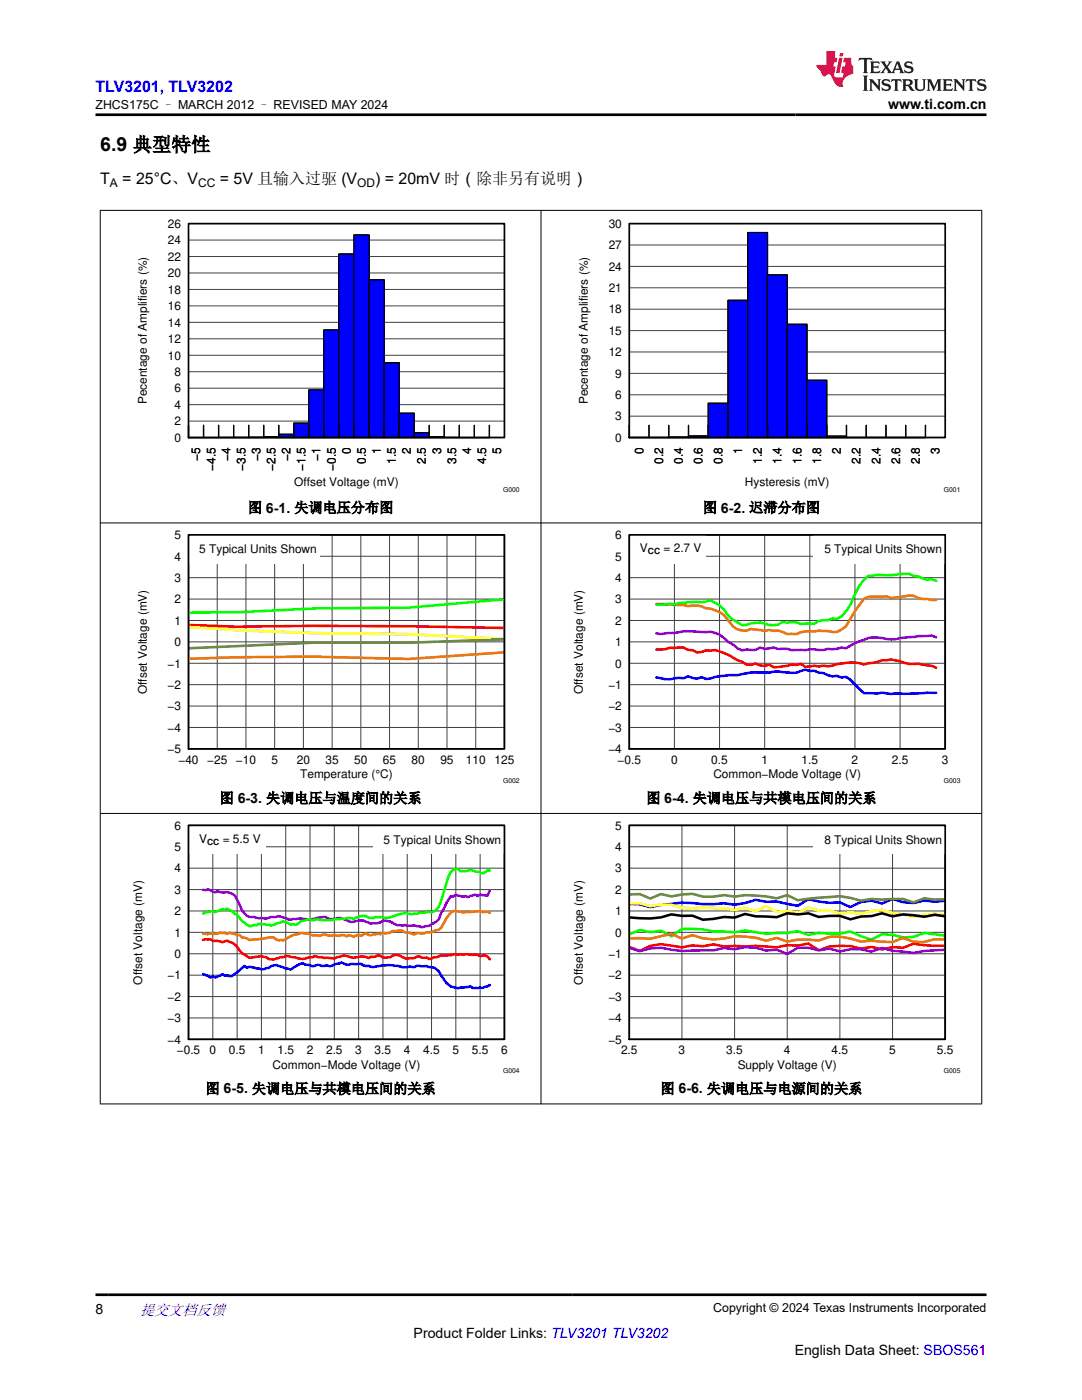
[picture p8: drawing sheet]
<svg xmlns="http://www.w3.org/2000/svg" width="216mm" height="279mm" viewBox="0 0 216 279" stroke-linecap="round" stroke-linejoin="round" font-family="sans-serif">
<path d="M49.6 87.3h-12M49.6 87.3h3M52.6 87.3h3" fill="none" stroke="#00f" stroke-width=".2"/>
<path d="M37.6 87.3h3zM40.6 87.3h3zM43.6 87.3h3zM46.6 87.3h3zM49.6 87.3h3zM52.6 87.2h3v.1h-3z" fill="none" stroke="#000" stroke-width=".25"/>
<path d="M55.6 86.7h3v.6h-3z" fill="#00f"/>
<path d="M55.6 86.7h3v.6h-3z" fill="none" stroke="#000" stroke-width=".25"/>
<path d="M58.6 84.5h3v2.8h-3z" fill="#00f"/>
<path d="M58.6 84.5h3v2.8h-3z" fill="none" stroke="#000" stroke-width=".25"/>
<path d="M61.6 77.8h3v9.5h-3z" fill="#00f"/>
<path d="M61.6 77.8h3v9.5h-3z" fill="none" stroke="#000" stroke-width=".25"/>
<path d="M64.6 65.8h3v21.5h-3z" fill="#00f"/>
<path d="M64.6 65.8h3v21.5h-3z" fill="none" stroke="#000" stroke-width=".25"/>
<path d="M67.6 50.7h3v36.6h-3z" fill="#00f"/>
<path d="M67.6 50.7h3v36.6h-3z" fill="none" stroke="#000" stroke-width=".25"/>
<path d="M70.6 46.9h3v40.4h-3z" fill="#00f"/>
<path d="M70.6 46.9h3v40.4h-3z" fill="none" stroke="#000" stroke-width=".25"/>
<path d="M73.6 55.8h3v31.5h-3z" fill="#00f"/>
<path d="M73.6 55.8h3v31.5h-3z" fill="none" stroke="#000" stroke-width=".25"/>
<path d="M76.6 72.4h3v14.9h-3z" fill="#00f"/>
<path d="M76.6 72.4h3v14.9h-3z" fill="none" stroke="#000" stroke-width=".25"/>
<path d="M79.6 82.5h3v4.8h-3z" fill="#00f"/>
<path d="M79.6 82.5h3v4.8h-3z" fill="none" stroke="#000" stroke-width=".25"/>
<path d="M82.6 86.4h3v.9h-3z" fill="#00f"/>
<g fill="none" stroke="#000" stroke-width=".25">
<path d="M37.6 87.3h3zM37.6 84.9v2.4h60.1v-2.4M40.6 87.3h3zM40.6 84.9v2.4M43.6 87.3h3zM43.6 84.9v2.4M46.6 87.3h3zM46.6 84.9v2.4M49.6 87.3h3zM49.6 84.9v2.4M52.6 87.2h3v.1h-3zM52.6 84.9v2.4"/>
<path d="M55.6 84.9v2.4M58.6 84.9v2.4M61.6 84.9v2.4M64.6 84.9v2.4M67.6 84.9v2.4M70.6 84.9v2.4M73.6 84.9v2.4M76.6 84.9v2.4M79.6 84.9v2.4M82.6 86.4h3v.9h-3zM82.6 84.9v2.4M85.6 87.2h3v.1h-3z"/>
<path d="M85.6 84.9v2.4M88.6 87.3h3zM88.6 84.9v2.4M91.6 87.3h3.1zM91.6 84.9v2.4M94.6 87.3h3.1zM94.6 84.9v2.4M97.7 87.3h3z"/>
</g>
<path d="M49.6 87.3h-12M49.6 87.3h3M52.6 87.3h3M85.6 87.3h3M88.6 87.3h12.1" fill="none" stroke="#00f" stroke-width=".2"/>
<g fill="none" stroke="#414141" stroke-width=".2">
<path d="M37.6 57.8h63.1M37.6 54.5h63.1M37.6 51.2h63.1M37.6 47.9h63.1M37.6 44.6h63.1M37.6 77.5h63.1M37.6 74.2h63.1M37.6 70.9h63.1M37.6 67.6h63.1M37.6 64.3h63.1M37.6 61h63.1M37.6 87.3h63.1"/>
<path d="M37.6 84h63.1M37.6 80.8h63.1"/>
</g>
<path d="M55.6 86.7h3v.6h-3z" fill="#00f"/>
<path d="M55.6 86.7h3v.6h-3z" fill="none" stroke="#000" stroke-width=".25"/>
<path d="M58.6 84.5h3v2.8h-3z" fill="#00f"/>
<path d="M58.6 84.5h3v2.8h-3z" fill="none" stroke="#000" stroke-width=".25"/>
<path d="M61.6 77.8h3v9.5h-3z" fill="#00f"/>
<path d="M61.6 77.8h3v9.5h-3z" fill="none" stroke="#000" stroke-width=".25"/>
<path d="M64.6 65.8h3v21.5h-3z" fill="#00f"/>
<path d="M64.6 65.8h3v21.5h-3z" fill="none" stroke="#000" stroke-width=".25"/>
<path d="M67.6 50.7h3v36.6h-3z" fill="#00f"/>
<path d="M67.6 50.7h3v36.6h-3z" fill="none" stroke="#000" stroke-width=".25"/>
<path d="M70.6 46.9h3v40.4h-3z" fill="#00f"/>
<path d="M70.6 46.9h3v40.4h-3z" fill="none" stroke="#000" stroke-width=".25"/>
<path d="M73.6 55.8h3v31.5h-3z" fill="#00f"/>
<path d="M73.6 55.8h3v31.5h-3z" fill="none" stroke="#000" stroke-width=".25"/>
<path d="M76.6 72.4h3v14.9h-3z" fill="#00f"/>
<path d="M76.6 72.4h3v14.9h-3z" fill="none" stroke="#000" stroke-width=".25"/>
<path d="M79.6 82.5h3v4.8h-3z" fill="#00f"/>
<path d="M79.6 82.5h3v4.8h-3z" fill="none" stroke="#000" stroke-width=".25"/>
<path d="M82.6 86.4h3v.9h-3z" fill="#00f"/>
<g fill="none" stroke="#000" stroke-width=".25">
<path d="M37.6 84.9v2.4h60.1v-2.4M40.6 84.9v2.4M43.6 84.9v2.4M46.6 84.9v2.4M49.6 84.9v2.4M52.6 84.9v2.4M55.6 84.9v2.4M58.6 84.9v2.4M61.6 84.9v2.4M64.6 84.9v2.4M67.6 84.9v2.4M70.6 84.9v2.4"/>
<path d="M73.6 84.9v2.4M76.6 84.9v2.4M79.6 84.9v2.4M82.6 86.4h3v.9h-3zM82.6 84.9v2.4M85.6 87.2h3v.1h-3zM85.6 84.9v2.4M88.6 87.3h3zM88.6 84.9v2.4M91.6 87.3h3.1zM91.6 84.9v2.4M94.6 87.3h3.1z"/>
<path d="M94.6 84.9v2.4M97.7 87.3h3zM125.6 87.3h3.9zM129.5 87.3h3.9zM133.4 87.3h4zM137.4 87h3.9v.3h-3.9z"/>
</g>
<path d="M85.6 87.3h3M88.6 87.3h12.1M125.6 87.3h7.8M133.4 87.3h4" fill="none" stroke="#00f" stroke-width=".2"/>
<path d="M37.6 44.6h63.1v42.7h-63.1z" fill="none" stroke="#000" stroke-width=".34"/>
<path d="M137.4 87.2h3.9" fill="none" stroke="#00f" stroke-width=".33"/>
<path d="M141.3 80.5h4v6.8h-4z" fill="#00f"/>
<path d="M141.3 80.5h4v6.8h-4z" fill="none" stroke="#000" stroke-width=".25"/>
<path d="M145.3 59.9h3.9v27.4h-3.9z" fill="#00f"/>
<path d="M145.3 59.9h3.9v27.4h-3.9z" fill="none" stroke="#000" stroke-width=".25"/>
<path d="M149.2 46.4h3.9v40.9h-3.9z" fill="#00f"/>
<path d="M149.2 46.4h3.9v40.9h-3.9z" fill="none" stroke="#000" stroke-width=".25"/>
<path d="M153.1 54.9h4v32.4h-4z" fill="#00f"/>
<path d="M153.1 54.9h4v32.4h-4z" fill="none" stroke="#000" stroke-width=".25"/>
<path d="M157.1 64.7h3.9v22.6h-3.9z" fill="#00f"/>
<path d="M157.1 64.7h3.9v22.6h-3.9z" fill="none" stroke="#000" stroke-width=".25"/>
<path d="M161 75.9h4v11.4h-4z" fill="#00f"/>
<g fill="none" stroke="#000" stroke-width=".25">
<path d="M161 75.9h4v11.4h-4zM125.6 87.3h3.9zM125.6 84.9v2.4h59.1v-2.4M129.5 87.3h3.9zM129.5 84.9v2.4M133.4 87.3h4zM133.4 84.9v2.4M137.4 87h3.9v.3h-3.9zM137.4 84.9v2.4M141.3 84.9v2.4M145.3 84.9v2.4M149.2 84.9v2.4"/>
<path d="M153.1 84.9v2.4M157.1 84.9v2.4M161 84.9v2.4M165 87h3.9v.3h-3.9zM165 84.9v2.4M168.9 87.3h3.9zM168.9 84.9v2.4M172.8 87.3h4zM172.8 84.9v2.4M176.8 87.3h3.9zM176.8 84.9v2.4M180.7 87.3h4z"/>
<path d="M180.7 84.9v2.4M184.7 87.3h3.9z"/>
</g>
<path d="M165 87.2h3.9" fill="none" stroke="#00f" stroke-width=".28"/>
<path d="M125.6 87.3h7.8M133.4 87.3h4M168.9 87.3h19.7" fill="none" stroke="#00f" stroke-width=".2"/>
<path d="M125.6 57.4h63M125.6 53.2h63M125.6 48.9h63M125.6 44.6h63M125.6 78.8h63M125.6 74.5h63M125.6 70.2h63M125.6 66h63M125.6 61.7h63M125.6 87.3h63M125.6 83.1h63" fill="none" stroke="#414141" stroke-width=".2"/>
<path d="M137.4 87.2h3.9" fill="none" stroke="#00f" stroke-width=".33"/>
<path d="M141.3 80.5h4v6.8h-4z" fill="#00f"/>
<path d="M141.3 80.5h4v6.8h-4z" fill="none" stroke="#000" stroke-width=".25"/>
<path d="M145.3 59.9h3.9v27.4h-3.9z" fill="#00f"/>
<path d="M145.3 59.9h3.9v27.4h-3.9z" fill="none" stroke="#000" stroke-width=".25"/>
<path d="M149.2 46.4h3.9v40.9h-3.9z" fill="#00f"/>
<path d="M149.2 46.4h3.9v40.9h-3.9z" fill="none" stroke="#000" stroke-width=".25"/>
<path d="M153.1 54.9h4v32.4h-4z" fill="#00f"/>
<path d="M153.1 54.9h4v32.4h-4z" fill="none" stroke="#000" stroke-width=".25"/>
<path d="M157.1 64.7h3.9v22.6h-3.9z" fill="#00f"/>
<path d="M157.1 64.7h3.9v22.6h-3.9z" fill="none" stroke="#000" stroke-width=".25"/>
<path d="M161 75.9h4v11.4h-4z" fill="#00f"/>
<g fill="none" stroke="#000" stroke-width=".25">
<path d="M161 75.9h4v11.4h-4zM125.6 84.9v2.4h59.1v-2.4M129.5 84.9v2.4M133.4 84.9v2.4M137.4 84.9v2.4M141.3 84.9v2.4M145.3 84.9v2.4M149.2 84.9v2.4M153.1 84.9v2.4M157.1 84.9v2.4M161 84.9v2.4M165 87h3.9v.3h-3.9z"/>
<path d="M165 84.9v2.4M168.9 87.3h3.9zM168.9 84.9v2.4M172.8 87.3h4zM172.8 84.9v2.4M176.8 87.3h3.9zM176.8 84.9v2.4M180.7 87.3h4zM180.7 84.9v2.4M184.7 87.3h3.9zM37.6 106.7h63.1v42.8h-63.1z"/>
</g>
<path d="M165 87.2h3.9" fill="none" stroke="#00f" stroke-width=".28"/>
<path d="M168.9 87.3h19.7" fill="none" stroke="#00f" stroke-width=".2"/>
<path d="M125.6 44.6h63v42.7h-63z" fill="none" stroke="#000" stroke-width=".34"/>
<g fill="none" stroke="#414141" stroke-width=".2">
<path d="M37.6 106.7h63.1v42.8h-63.1zM37.6 119.6h63.1M37.6 115.3h63.1M37.6 111h63.1M43.3 106.7v42.8M49.1 106.7v42.8M54.8 106.7v42.8M60.5 106.7v42.8M66.3 106.7v42.8M72 106.7v42.8M77.7 106.7v42.8M83.5 106.7v42.8"/>
<path d="M89.2 106.7v42.8M94.9 106.7v42.8M37.6 136.6h63.1M37.6 132.4h63.1M37.6 128.1h63.1M37.6 123.8h63.1M37.6 145.2h63.1M37.6 140.9h63.1"/>
</g>
<path d="M100.7 130.2l-19.1 1.3a527.1 527.1 0 0 0-44 0" fill="none" stroke="#ee7500" stroke-width=".51"/>
<path d="M100.7 119.6l-19.1 1.7-19.2 .1-15.2 .8-9.6 .1" fill="none" stroke="#01ff00" stroke-width=".51"/>
<path d="M37.6 124.7l9.6 .4 15.2-.2 19.2 .1 19.1 .3" fill="none" stroke="#f00" stroke-width=".51"/>
<path d="M37.6 125.1a510.9 510.9 0 0 0 44 1.5l19.1 .9" fill="none" stroke="#ff0" stroke-width=".51"/>
<path d="M100.7 127.6l-19.1 .7h-19.2l-24.8 1.1" fill="none" stroke="#6e8a3d" stroke-width=".51"/>
<path d="M37.6 106.7h26.3v5.7h-26.3z" fill="#fff"/>
<path d="M37.6 106.7h63.1v42.8h-63.1z" fill="none" stroke="#000" stroke-width=".34"/>
<path d="M125.6 106.7h63v42.8h-63z" fill="none" stroke="#000" stroke-width=".25"/>
<g fill="none" stroke="#414141" stroke-width=".2">
<path d="M125.6 106.7h63v42.8h-63zM125.6 119.6h63M125.6 115.3h63M125.6 111h63M134.6 106.7v42.8M143.6 106.7v42.8M152.6 106.7v42.8M161.6 106.7v42.8M170.6 106.7v42.8M179.6 106.7v42.8M125.6 136.6h63M125.6 132.4h63"/>
<path d="M125.6 128.1h63M125.6 123.8h63M125.6 145.2h63M125.6 140.9h63"/>
</g>
<path d="M131 135.2a7.4 7.4 0 0 0 4.5 .1l.9 .1 .9-.4 1.8 .5 .9-.4 .9 .4 .9-.1 1.8-.5 1.8-.2a8.9 8.9 0 0 0 3.6-.3l.9-.2h3.6a7.4 7.4 0 0 1 3.6 0l1.8 .1 1.8-.7 .9 .3h.9l3.6 1.1 .9-.1 .9 .3 .9-.1 .9 .6 2.7 2.6 2.7 .1 .9-.2 1.8 .3 .9-.1 1.8 .1 6.3-.2" fill="none" stroke="#00f" stroke-width=".51"/>
<path d="M131 129.6h1.8l.9-.3h.9l.9-.1h.9l.9 .5 .9 .1 .9 .4 .9-.1 .9-.3 1.8-.1 .9 .3a13.3 13.3 0 0 1 3.6 1.8l.9 .3 .9 .5 .9 .1 .9-.3 .9 .4 .9 .1 .9-.3 .9 .6 5.4-.7 .9 .6 1.8-.2 .9 .1 .9-.2 .9 .2 2.7-.6a8.4 8.4 0 0 1 4.5 .2l3.6-.8 1.8-.2 1.8 .4a5.5 5.5 0 0 0 3.6 .5l2.7 .4 .9 .4" fill="none" stroke="#f00" stroke-width=".51"/>
<path d="M131 126.4l.9 .2 2.7-.3a20.5 20.5 0 0 1 6.3-.1 5 5 0 0 1 4.5 2l.9 .4 .9 .8 .9 .4 .9-.2 1.8 .1 .9-.5 .9 .3 1.8-.3 .9 .3h1.8l.9 .3h2.7a10.8 10.8 0 0 1 3.6-.1l.9-.2h1.8l.9-.3 .9 .2a14.7 14.7 0 0 1 5.4-2.2l1.8 .1a5.9 5.9 0 0 0 3.6 0l6.3-.5 .9 .4" fill="none" stroke="#9300d3" stroke-width=".51"/>
<path d="M186.8 119.7h-.9l-.9-.2-.9 .1-1.8-.7-.9-.1-3.6 .6-.9-.4-1.8 .1a3 3 0 0 0-3.6 1.6l-2.7 4.3-.9 .6-.9 .5-3.6-.2-.9 .1a6.6 6.6 0 0 0-3.6 .5h-1.8l-1.8-.7-.9 .1-.9-.2-.9 .2-2.7-.4a3.3 3.3 0 0 1-4.5-1.6 5.5 5.5 0 0 0-4.5-2.5 4.9 4.9 0 0 0-3.6-.4l-.9-.3-5.4-.2" fill="none" stroke="#ee7500" stroke-width=".51"/>
<path d="M186.8 115.9l-.9-.3-.9 .1-1.8-.7-.9-.1-.9-.4-8.1 .4-.9 .8-.9 1.2-.9 1.7a8.1 8.1 0 0 1-3.6 5l-.9-.2-.9 .4h-.9l-.9 .1-.9 .6h-2.7l-.9-.3-.9-.1-.9 .2-.9-.2a3.6 3.6 0 0 1-3.6 .4 6 6 0 0 0-3.6 .2l-.9 .1-1.8-1.1-.9-.7a6.9 6.9 0 0 0-3.6-3.2l-1.8 .4-1.8-.1-2.7 .2-.9 .3-.9-.1-.9 .1-1.8 .1" fill="none" stroke="#01ff00" stroke-width=".51"/>
<g fill="#fff">
<path d="M162.4 106.7h26.2v5.7h-26.2z"/>
<path d="M125.6 106.7h15.3v5.7h-15.3z"/>
</g>
<path d="M125.6 106.7h63v42.8h-63z" fill="none" stroke="#000" stroke-width=".34"/>
<path d="M37.6 164.7h63.1v42.7h-63.1z" fill="none" stroke="#000" stroke-width=".25"/>
<g fill="none" stroke="#414141" stroke-width=".2">
<path d="M37.6 164.7h63.1v42.7h-63.1zM37.6 177.5h63.1M37.6 173.3h63.1M37.6 169h63.1M42.5 164.7v42.7M47.3 164.7v42.7M52.2 164.7v42.7M57 164.7v42.7M61.9 164.7v42.7M66.7 164.7v42.7M71.6 164.7v42.7M76.4 164.7v42.7"/>
<path d="M81.3 164.7v42.7M86.1 164.7v42.7M91 164.7v42.7M95.8 164.7v42.7M37.6 198.9h63.1M37.6 194.6h63.1M37.6 190.3h63.1M37.6 186.1h63.1M37.6 181.8h63.1M37.6 203.2h63.1"/>
</g>
<path d="M40.5 194.4l1.5 .7 .5-.2 .4 .2 1.5-.7 .5 .3 .5-.1 .5 .3 .4-.1 2.5-2 .5 .3a2.91 2.91 0 0 1 1.9 .2l1.4 .1 1-.2a2.06 2.06 0 0 1 2.4-.3l2 .6 1.4-.9 1-.4 .5 .3 1 .1 .4 .3a1.89 1.89 0 0 1 2-.1l1-.1 .4 .1h.5l2-.7a1.83 1.83 0 0 0 1.9 .3h1.9l.5 .3h1a4.9 4.9 0 0 0 2.9-.1 10 10 0 0 1 3.9 .4l1.4-.1 1 .1 .5-.3 1.9 .1 .5 .2a2.28 2.28 0 0 1 2.4 1.7 4.3 4.3 0 0 0 2.5 2.3 2.78 2.78 0 0 0 1.9 .1l1.5-.3 .5 .4h1.9l1.4-.6" fill="none" stroke="#00f" stroke-width=".51"/>
<path d="M40.5 187.6l1.5-.1 .5 .3h.9l1 .3 1-.4 .5 .3a2.91 2.91 0 0 1 1.9 1.7l.5 .5 1.4 1 1.5-.3a2.53 2.53 0 0 1 2.4 .5 3.3 3.3 0 0 0 2.4-.4h.5a2 2 0 0 1 2 .1l.5-.1 .4 .3a3.4 3.4 0 0 0 2.5-.3h.4l.5-.2 1 .3 2.9 .2 1-.3a2.45 2.45 0 0 1 2.4 .1l1.5-.1a2.3 2.3 0 0 1 1.9 .2l.5-.2 1-.1 .4-.3a3.1 3.1 0 0 0 2.5 .4 1.74 1.74 0 0 1 2.4 0l1 .4 .4-.2h1l.5-.3h.5l.5 .2h.9l.5 .3 1-.3h.5a7.1 7.1 0 0 1 2.9-.5l1-.2 2.9 .1a2.73 2.73 0 0 1 1.9 .3 1.38 1.38 0 0 1 1.9 .7" fill="none" stroke="#f00" stroke-width=".51"/>
<path d="M40.5 177.6l.5 .1 .5-.3 1.4 .7 .5-.3a2.76 2.76 0 0 0 2 .2 2.41 2.41 0 0 1 1.9 1.6l.5 .9a3.8 3.8 0 0 0 1.9 2.5h1l1 .3 .5-.1a2.15 2.15 0 0 0 1.9-.2h1l.5-.2 2.4 .8a8.3 8.3 0 0 1 3.9-.1l1.9-.4a1.76 1.76 0 0 1 1.9 .4l1-.2a2.71 2.71 0 0 1 2.4 .3 1.84 1.84 0 0 0 2 .2 3.1 3.1 0 0 1 2.4 .3l.5 .3 .5-.2a2.41 2.41 0 0 0 1.9-.4l.5-.1a3.1 3.1 0 0 1 1.9 .8l.5 .2h1l.5-.1 .5 .2 1.4-.1 1.5 .4 .5-.2a2.55 2.55 0 0 0 1.9-.7l1-.7 .4-1.3 2-3.4 .5 .1 .5-.3 1.4 .4 .5-.2 .5 .3 1.4-.6 .5 .3 .5-.3 1.5 .3 .4-1.1" fill="none" stroke="#9300d3" stroke-width=".51"/>
<path d="M97.7 182.1l-.4-.2-1 .1-.5-.1-3.4 .2-1.9-.3a7.1 7.1 0 0 0-2.5 3.3l-.4 .4-.5 .1a2.67 2.67 0 0 1-2 .4l-.9 .3-1-.1-.5 .3-1-.4h-.9a2 2 0 0 0-2-.3h-.5a2.02 2.02 0 0 1-1.9 .3l-.5 .3-.5-.1-1.4 .4-1-.4-1 .5-.4-.2-1 .4-1-.3-.5 .2-.5-.3-.9 .1-1-.1a2.21 2.21 0 0 1-1.9-.1 4.7 4.7 0 0 1-3.4-.2h-.5a2.67 2.67 0 0 0-1.9 .2l-1 .4a3.4 3.4 0 0 1-2.4 .8l-.5-.2a1.83 1.83 0 0 0-2-.3l-3.4 .4-.4-.3-1-.2-.5-.5-1.9-.5-.5 .3-.5-.2-1-.1a3.2 3.2 0 0 1-1.9 .2l-.5 .1h-1" fill="none" stroke="#ee7500" stroke-width=".51"/>
<path d="M97.7 173.7h-.4l-1 .6-2.4-.7a2.4 2.4 0 0 1-2.5-.1l-.9 .1-.5 .4-.5 .9-1.5 4.7a2.98 2.98 0 0 1-1.9 2.5l-1-.1-.4 .2-2 .1-.5 .2a5.2 5.2 0 0 0-3.9 .4 2.33 2.33 0 0 1-1.9 .2l-1.4-.1a2.19 2.19 0 0 1-2-.2h-1l-1.4 .6a5.9 5.9 0 0 0-2.9 .1l-.5-.1a10.1 10.1 0 0 1-3.9 .1l-1 .2-.4-.2h-.5l-1.5 .4-.5 .5-.4 .2-.5-.2-.5 .1-1.5-.6-2.4 .8-.5-.2-1.9-.1-.5 .3-.5-.1-1 .2-.4-.3a5.5 5.5 0 0 1-2-2l-.5-.1-.5-.5-.9-.6-.5 .3-.5-.2-1.5 .6-.9-.1-1 .2-.5 .2" fill="none" stroke="#01ff00" stroke-width=".51"/>
<g fill="#fff">
<path d="M74.4 164.7h26.3v5.7h-26.3z"/>
<path d="M37.6 164.7h15.4v5.7h-15.4z"/>
</g>
<path d="M37.6 164.7h63.1v42.7h-63.1z" fill="none" stroke="#000" stroke-width=".34"/>
<path d="M125.6 164.7h63v42.7h-63z" fill="none" stroke="#000" stroke-width=".25"/>
<g fill="none" stroke="#414141" stroke-width=".2">
<path d="M125.6 164.7h63v42.7h-63zM125.6 177.5h63M125.6 173.3h63M125.6 169h63M136.1 164.7v42.7M146.6 164.7v42.7M157.1 164.7v42.7M167.6 164.7v42.7M178.1 164.7v42.7M125.6 198.9h63M125.6 194.6h63M125.6 190.3h63"/>
<path d="M125.6 186.1h63M125.6 181.8h63M125.6 203.2h63"/>
</g>
<path d="M188.7 179.8l-2.2 .2-2.1-.3-2.1 .5-2.1-.1-2.1-.7-2.1 .9-2.1-.5-2.1 .2-2.1 1-2.1-.9-2.1 .1-2.1-.3-2.1-.4-2.1 1.3-4.2-.9-2.1 .1-2.1-.4-2.1 .6-2.1 .4-2.1-.3-4.2 .1-4.2-.3-4.2 .5-2.1 .4-2.1-.5-2.2-.1" fill="none" stroke="#00f" stroke-width=".51"/>
<path d="M125.5 186.4l2.2-.8 2.1 .4 2.1-.3 2.1 1.1 2.1-1.4h2.1l2.1 .1 2.1 .4 4.2 .2 2.1-.4 4.2 .7 4.2-.2 2.1-.4 2.1 .8 2.1-.4 4.2 .1 2.1-.4 2.1 .9 2.1 .7 2.1-1h2.1l2.1 .6 2.1-.1 2.1-.8 4.3 .5" fill="none" stroke="#01ff00" stroke-width=".51"/>
<path d="M188.7 188.7a26.6 26.6 0 0 1-6.4-.4l-2.1 .8-2.1-.1-2.1 .5-2.1-.5-2.1 .3-2.1-.5h-2.1l-2.1 .1-2.1 .8-2.1-1.4-2.1 .4-2.1-.1-2.1 .5-4.2-.3-6.3 .1-2.1-.4-2.1 .3-2.1-.1-2.1 .4-4.2-.7-2.1 .4-2.1 1-2.2-.8" fill="none" stroke="#f00" stroke-width=".51"/>
<path d="M125.5 189.2l2.2 .6 2.1-.5 2.1-.2 4.2 .7 6.3-.1 2.1-.5 2.1 .2 2.1-.4 2.1 .1 2.1 .6 2.1-.2 2.1 .9 2.1-1.3h2.1l2.1 .6 2.1-.4 2.1 .6 2.1-.5h2.1l2.1 .5 2.1-.7 2.1 .5 4.2 .5 2.1-.4 4.3-.3" fill="none" stroke="#9300d3" stroke-width=".51"/>
<path d="M125.5 187.3l4.3 .1 4.2-1 2.1 .9 2.1-.7a12.2 12.2 0 0 0 8.4 .2l4.2 .3 2.1 .6 2.1-.5 2.1 .7 2.1-.4 4.2 .2 2.1-.7 2.1-.1 2.1 .4 2.1 .6 2.1-.2 4.2 .3 2.1-.8 2.1 .8h2.1l2.1-.6h2.2" fill="none" stroke="#ee7500" stroke-width=".51"/>
<path d="M125.5 180.3h2.2l2.1 .6 2.1-.4 2.1 .1 2.1 .6 2.1 .1a37.4 37.4 0 0 1 8.4 .3l2.1-.4 2.1 .6 2.1-.9 2.1 1.1 2.1-.2 2.1 .4 2.1-1 2.1 .5h2.1l2.1 .7 2.1-.3 2.1 .3 2.1-.6 2.1-.2 2.1 .6 4.2 .8a18.5 18.5 0 0 1 6.4-.5" fill="none" stroke="#ff0" stroke-width=".51"/>
<path d="M125.5 178.5l2.2-.1 2.1 .9 2.1-.9 2.1 .5 2.1-.4 2.1-.1 2.1 .5h2.1l2.1-.3 2.1 .3a23.3 23.3 0 0 1 8.4 .4l2.1-.7 2.1 1.1 4.2-.5 4.2-.3 2.1 .3 2.1 .6 2.1-.4 2.1 .1 4.2-.1 2.1 .7 2.1-.8 2.1 .2h2.2" fill="none" stroke="#6e8a3d" stroke-width=".51"/>
<path d="M188.7 182.9l-2.2-.3-2.1 .4-4.2-.5-2.1 .4-2.1-.6-2.1 .5-2.1 .1-2.1 .6-2.1-.7h-2.1l-2.1 .2-2.1-.7-2.1 .2-2.1-.2-2.1 .7-4.2-.1-2.1-.5-2.1 .7-2.1-.1-2.1 .4-2.1 .2-2.1-.9-2.1 .1-2.1-.3a17.6 17.6 0 0 1-8.5 .6" fill="none" stroke="#000" stroke-width=".51"/>
<path d="M162.4 164.7h26.2v5.7h-26.2z" fill="#fff"/>
<path d="M125.6 164.7h63v42.7h-63z" fill="none" stroke="#000" stroke-width=".34"/>
<path d="M19.9 42h176.1M20 41.9v178.5M107.9 41.9v178.5M195.9 41.9v178.5M19.9 104.4h176.1M19.9 162.3h176.1M19.9 220.3h176.1" fill="none" stroke="#000" stroke-width=".2"/>
<path d="M171.5 11.6l-.2 .5 .5-.2h.6v.1v2.2l-.2 .4h1l-.2-.4v-2.2v-.1h.5l.5 .2-.1-.5zM173.6 12.3l.2 .4v1.5l-.2 .4h1.9l.1-.6a1.08 1.08 0 0 1-1.3 .2v-.7h.6l.4 .2v-.7l-.4 .2h-.6v-.5l.2-.2a1 1 0 0 1 1 .3l-.1-.5zM175.7 12.3l.9 1.1-1 1.2h.9l-.2-.2 .5-.8 .4 .8-.2 .2h1.6l-.2-.2 .2-.5h.9l.1 .5-.1 .2h.9l-.2-.3-.8-2h-.5l-.9 2.2-.9-1.1 .9-1.1h-.8l.2 .2-.4 .6-.4-.6 .2-.2zM179 12.7l.4 1h-.7zM180.7 12.4a.65 .65 0 0 0-.2 .7 .65 .65 0 0 0 .6 .5l.6 .1 .1 .3a.79 .79 0 0 1-.7 .4 .79 .79 0 0 1-.7-.5l.1 .7 .2-.1a.93 .93 0 0 0 1.1 .1 .93 .93 0 0 0 .4-1 1.46 1.46 0 0 0-1.2-.6l-.1-.3a1.09 1.09 0 0 1 1.2 .2l-.2-.6-.1 .1-.5-.2zM172.2 15.1l.2 .4v2.2l-.2 .4h1l-.2-.4v-2.2l.2-.4zM173.4 15.8l.2 .4v1.5l-.2 .4h.8l-.3-.4 .1-1.3 1.6 1.8v-2l.2-.4h-.7l.1 .2 .1 1.1-1.2-1.3zM176.2 15.9a.65 .65 0 0 0-.2 .8 .65 .65 0 0 0 .6 .4l.6 .2 .1 .2a.79 .79 0 0 1-.7 .4 .79 .79 0 0 1-.7-.5l.1 .7 .2-.1a.93 .93 0 0 0 1.1 .1 .93 .93 0 0 0 .4-.9 1.46 1.46 0 0 0-1.2-.6l-.1-.4a1.09 1.09 0 0 1 1.2 .2l-.1-.6-.2 .1-.5-.1zM177.9 15.8l-.1 .6a.63 .63 0 0 1 .8-.3v1.6l-.3 .4h1l-.2-.4v-1.6a.66 .66 0 0 1 .8 .3l-.1-.6zM180 15.8l.2 .4v1.5l-.2 .4h1l-.2-.2-.1-.7h.5l.1 .2a.79 .79 0 0 0 1.2 .6l-1-.9a.61 .61 0 0 0 .6-.6 .61 .61 0 0 0-.5-.7zM180.8 16.1h.1a.47 .47 0 0 1 .5 .1 .47 .47 0 0 1 .1 .5l-.1 .1-.7 .1zM182.3 15.8l.2 .2a2.27 2.27 0 0 0 .4 2 1.04 1.04 0 0 0 1.7-.7v-1.3l.2-.2h-.8l.2 .4v1.1a.6 .6 0 0 1-.6 .6 .6 .6 0 0 1-.6-.6v-1.1l.3-.4zM184.9 15.8l.2 .4v1.5l-.2 .4h.8l-.3-.4v-1.4l.9 1.9 .9-1.9v1.4l-.3 .4h1l-.2-.4v-1.5l.2-.4h-.8l-.7 1.5-.6-1.5zM188.1 15.8l.2 .4v1.5l-.2 .4h1.9l.1-.6a1.09 1.09 0 0 1-1.3 .2v-.7h.6l.4 .2v-.6l-.4 .2h-.6v-.6l.2-.1a1.01 1.01 0 0 1 1 .3l-.1-.6zM190.2 15.8l.3 .4v1.5l-.3 .4h.8l-.2-.4v-1.3l1.6 1.8v-2l.2-.4h-.7l.2 .2v1.1l-1.2-1.3zM192.8 15.8l-.1 .6a.63 .63 0 0 1 .8-.3v1.6l-.3 .4h1l-.2-.4v-1.6a.66 .66 0 0 1 .8 .3l-.1-.6zM195.2 15.9a.65 .65 0 0 0-.2 .8 .65 .65 0 0 0 .6 .4l.6 .2 .2 .2a.79 .79 0 0 1-.7 .4 .79 .79 0 0 1-.7-.5l.1 .7 .2-.1a.93 .93 0 0 0 1 .1 .93 .93 0 0 0 .5-.9 1.46 1.46 0 0 0-1.3-.6v-.4a1.09 1.09 0 0 1 1.2 .2l-.2-.6-.2 .1-.5-.1z" fill="#231f20"/>
<path d="M164.9 10.2v2.8h-2l.1 .3 .8 1a.95 .95 0 0 0 1 .9 .59 .59 0 0 1 .5-.4 .59 .59 0 0 1 .5 .4l.4 .7a1.59 1.59 0 0 0 2.1 1.4 1.61 1.61 0 0 1 1-2.3l1-.3-.1-1.5a1.59 1.59 0 0 1-.3-1.7h-1.5l-.2 .9h.6l-.2 .9h-.5l-.2 1v.2l.4 .1-.1 .9h-.7a.73 .73 0 0 1-1-.7l.3-1.5h-.5l.1-.9h.5l.2-.9h-.5v-1.3zM167.4 11.5l-.6 3.1h.7l.6-3.1zM167.6 10.6l-.1 .6h.7l.1-.6z" fill="#ed1c24"/>
<path d="M19 22.9h177.8M19 258.4h177.8" fill="none" stroke="#000" stroke-width=".53"/>
<text font-size="3.9" x="20" y="30.2">6.9 典型特性</text>
<text font-size="3.2" fill="#00f" x="19" y="18.3">TLV3201, TLV3202</text>
<g font-size="3.2">
<text x="20" y="36.7">T</text>
<text x="24.4" y="36.7">= 25°C、V</text>
<text x="43.9" y="36.7">= 5V 且输入过驱 (V</text>
<text x="74.9" y="36.7">) = 20mV 时（除非另有说明）</text>
</g>
<text font-size="3" fill="#00f" x="27.9" y="262.4">提交文档反馈</text>
<g font-size="2.8">
<text x="177.2" y="21.7">www.ti.com.cn</text>
<text x="49.5" y="102.3">图 6-1. 失调电压分布图</text>
<text x="140.2" y="102.3">图 6-2. 迟滞分布图</text>
<text x="43.8" y="160.3">图 6-3. 失调电压与温度间的关系</text>
<text x="129" y="160.3">图 6-4. 失调电压与共模电压间的关系</text>
<text x="41" y="218.2">图 6-5. 失调电压与共模电压间的关系</text>
<text x="131.8" y="218.2">图 6-6. 失调电压与电源间的关系</text>
<text x="19" y="262.1">8</text>
<text x="82.5" y="266.9">Product Folder Links: TLV3201 TLV3202</text>
<text x="158.6" y="270.3">English Data Sheet: SBOS561</text>
</g>
<g font-size="2.5">
<text x="19" y="21.8">ZHCS175C – MARCH 2012 – REVISED MAY 2024</text>
<text x="142.3" y="261.8">Copyright © 2024 Texas Instruments Incorporated</text>
</g>
<g font-size="2.4">
<text x="21.9" y="37.3">A</text>
<text x="39.5" y="37.3">CC</text>
<text x="71.3" y="37.3">OD</text>
<text x="33.5" y="45.5">26</text>
<text x="121.5" y="45.5">30</text>
<text x="33.5" y="52">22</text>
<text x="33.5" y="48.8">24</text>
<text x="121.5" y="49.7">27</text>
<text x="33.5" y="58.6">18</text>
<text x="33.5" y="55.3">20</text>
<text x="121.5" y="58.3">21</text>
<text x="121.5" y="54">24</text>
<text x="33.5" y="65.2">14</text>
<text x="33.5" y="61.9">16</text>
<text x="121.5" y="62.6">18</text>
<text x="33.5" y="71.8">10</text>
<text x="33.5" y="68.5">12</text>
<text x="121.5" y="71.1">12</text>
<text x="121.5" y="66.8">15</text>
<text x="34.8" y="75">8</text>
<text x="122.8" y="75.4">9</text>
<text x="29.3" y="80.7" transform="rotate(-90 29.3 80.7)">Pecentage of Amplifiers (%)</text>
<text x="34.8" y="81.6">4</text>
<text x="34.8" y="78.3">6</text>
<text x="117.3" y="80.7" transform="rotate(-90 117.3 80.7)">Pecentage of Amplifiers (%)</text>
<text x="122.8" y="83.9">3</text>
<text x="122.8" y="79.6">6</text>
<text x="34.8" y="88.2">0</text>
<text x="34.8" y="84.9">2</text>
<text x="122.8" y="88.2">0</text>
<text x="40" y="92" transform="rotate(-90 40 92)">−5</text>
<text x="43" y="94" transform="rotate(-90 43 94)">−4.5</text>
<text x="46" y="92" transform="rotate(-90 46 92)">−4</text>
<text x="49" y="94" transform="rotate(-90 49 94)">−3.5</text>
<text x="52" y="92" transform="rotate(-90 52 92)">−3</text>
<text x="55" y="94" transform="rotate(-90 55 94)">−2.5</text>
<text x="58" y="92" transform="rotate(-90 58 92)">−2</text>
<text x="61" y="94" transform="rotate(-90 61 94)">−1.5</text>
<text x="64" y="92" transform="rotate(-90 64 92)">−1</text>
<text x="67" y="94" transform="rotate(-90 67 94)">−0.5</text>
<text x="70" y="90.6" transform="rotate(-90 70 90.6)">0</text>
<text x="73" y="92.6" transform="rotate(-90 73 92.6)">0.5</text>
<text x="76" y="90.6" transform="rotate(-90 76 90.6)">1</text>
<text x="79" y="92.6" transform="rotate(-90 79 92.6)">1.5</text>
<text x="82" y="90.6" transform="rotate(-90 82 90.6)">2</text>
<text x="85" y="92.6" transform="rotate(-90 85 92.6)">2.5</text>
<text x="88" y="90.6" transform="rotate(-90 88 90.6)">3</text>
<text x="91" y="92.6" transform="rotate(-90 91 92.6)">3.5</text>
<text x="94" y="90.6" transform="rotate(-90 94 90.6)">4</text>
<text x="97" y="92.6" transform="rotate(-90 97 92.6)">4.5</text>
<text x="100" y="90.6" transform="rotate(-90 100 90.6)">5</text>
<text x="128.4" y="90.6" transform="rotate(-90 128.4 90.6)">0</text>
<text x="132.3" y="92.6" transform="rotate(-90 132.3 92.6)">0.2</text>
<text x="136.3" y="92.6" transform="rotate(-90 136.3 92.6)">0.4</text>
<text x="140.2" y="92.6" transform="rotate(-90 140.2 92.6)">0.6</text>
<text x="144.1" y="92.6" transform="rotate(-90 144.1 92.6)">0.8</text>
<text x="148.1" y="90.6" transform="rotate(-90 148.1 90.6)">1</text>
<text x="152" y="92.6" transform="rotate(-90 152 92.6)">1.2</text>
<text x="156" y="92.6" transform="rotate(-90 156 92.6)">1.4</text>
<text x="159.9" y="92.6" transform="rotate(-90 159.9 92.6)">1.6</text>
<text x="163.8" y="92.6" transform="rotate(-90 163.8 92.6)">1.8</text>
<text x="167.8" y="90.6" transform="rotate(-90 167.8 90.6)">2</text>
<text x="171.7" y="92.6" transform="rotate(-90 171.7 92.6)">2.2</text>
<text x="175.7" y="92.6" transform="rotate(-90 175.7 92.6)">2.4</text>
<text x="179.6" y="92.6" transform="rotate(-90 179.6 92.6)">2.6</text>
<text x="183.5" y="92.6" transform="rotate(-90 183.5 92.6)">2.8</text>
<text x="187.5" y="90.6" transform="rotate(-90 187.5 90.6)">3</text>
<text x="58.7" y="97.1">Offset Voltage (mV)</text>
<text x="148.6" y="97.1">Hysteresis (mV)</text>
<text x="34.8" y="107.6">5</text>
<text x="122.8" y="107.6">6</text>
<text x="34.8" y="111.9">4</text>
<text x="39.8" y="110.4">5 Typical Units Shown</text>
<text x="122.8" y="111.9">5</text>
<text x="127.7" y="110.2">V</text>
<text x="132.4" y="110.2">= 2.7 V</text>
<text x="164.5" y="110.4">5 Typical Units Shown</text>
<text x="34.8" y="116.1">3</text>
<text x="122.8" y="116.1">4</text>
<text x="34.8" y="124.7">1</text>
<text x="34.8" y="120.4">2</text>
<text x="122.8" y="124.7">2</text>
<text x="122.8" y="120.4">3</text>
<text x="34.8" y="129">0</text>
<text x="122.8" y="129">1</text>
<text x="33.4" y="137.5">−2</text>
<text x="33.4" y="133.2">−1</text>
<text x="121.4" y="137.5">−1</text>
<text x="122.8" y="133.2">0</text>
<text x="29.3" y="138.5" transform="rotate(-90 29.3 138.5)">Offset Voltage (mV)</text>
<text x="33.4" y="141.8">−3</text>
<text x="116.3" y="138.5" transform="rotate(-90 116.3 138.5)">Offset Voltage (mV)</text>
<text x="121.4" y="141.8">−2</text>
<text x="33.4" y="146">−4</text>
<text x="121.4" y="146">−3</text>
<text x="33.4" y="150.3">−5</text>
<text x="35.6" y="152.4">−40</text>
<text x="41.3" y="152.4">−25</text>
<text x="47.1" y="152.4">−10</text>
<text x="54.1" y="152.4">5</text>
<text x="59.2" y="152.4">20</text>
<text x="59.9" y="155.3">Temperature (°C)</text>
<text x="65" y="152.4">35</text>
<text x="70.7" y="152.4">50</text>
<text x="76.4" y="152.4">65</text>
<text x="82.1" y="152.4">80</text>
<text x="87.9" y="152.4">95</text>
<text x="92.9" y="152.4">110</text>
<text x="98.7" y="152.4">125</text>
<text x="121.4" y="150.3">−4</text>
<text x="123.2" y="152.4">−0.5</text>
<text x="133.9" y="152.4">0</text>
<text x="141.9" y="152.4">0.5</text>
<text x="142.3" y="155.3">Common−Mode Voltage (V)</text>
<text x="151.9" y="152.4">1</text>
<text x="159.9" y="152.4">1.5</text>
<text x="169.9" y="152.4">2</text>
<text x="178" y="152.4">2.5</text>
<text x="187.9" y="152.4">3</text>
<text x="34.8" y="165.6">6</text>
<text x="122.8" y="165.6">5</text>
<text x="34.8" y="169.8">5</text>
<text x="39.8" y="168.2">V</text>
<text x="44.4" y="168.2">= 5.5 V</text>
<text x="76.6" y="168.4">5 Typical Units Shown</text>
<text x="122.8" y="169.8">4</text>
<text x="164.5" y="168.4">8 Typical Units Shown</text>
<text x="34.8" y="178.4">3</text>
<text x="34.8" y="174.1">4</text>
<text x="122.8" y="178.4">2</text>
<text x="122.8" y="174.1">3</text>
<text x="34.8" y="182.7">2</text>
<text x="122.8" y="182.7">1</text>
<text x="34.8" y="191.2">0</text>
<text x="34.8" y="186.9">1</text>
<text x="121.4" y="191.2">−1</text>
<text x="122.8" y="186.9">0</text>
<text x="28.3" y="196.5" transform="rotate(-90 28.3 196.5)">Offset Voltage (mV)</text>
<text x="33.4" y="195.5">−1</text>
<text x="116.3" y="196.5" transform="rotate(-90 116.3 196.5)">Offset Voltage (mV)</text>
<text x="121.4" y="195.5">−2</text>
<text x="33.4" y="199.7">−2</text>
<text x="121.4" y="199.7">−3</text>
<text x="33.4" y="208.3">−4</text>
<text x="33.4" y="204">−3</text>
<text x="121.4" y="208.3">−5</text>
<text x="121.4" y="204">−4</text>
<text x="35.3" y="210.4">−0.5</text>
<text x="41.8" y="210.4">0</text>
<text x="45.7" y="210.4">0.5</text>
<text x="51.5" y="210.4">1</text>
<text x="54.4" y="213.3">Common−Mode Voltage (V)</text>
<text x="55.4" y="210.4">1.5</text>
<text x="61.2" y="210.4">2</text>
<text x="65.1" y="210.4">2.5</text>
<text x="70.9" y="210.4">3</text>
<text x="74.8" y="210.4">3.5</text>
<text x="80.6" y="210.4">4</text>
<text x="84.5" y="210.4">4.5</text>
<text x="90.3" y="210.4">5</text>
<text x="94.2" y="210.4">5.5</text>
<text x="100" y="210.4">6</text>
<text x="123.9" y="210.4">2.5</text>
<text x="135.4" y="210.4">3</text>
<text x="144.9" y="210.4">3.5</text>
<text x="147.2" y="213.3">Supply Voltage (V)</text>
<text x="156.4" y="210.4">4</text>
<text x="165.9" y="210.4">4.5</text>
<text x="177.4" y="210.4">5</text>
<text x="187" y="210.4">5.5</text>
</g>
<g font-size="1.7">
<text x="129.3" y="110.6">CC</text>
<text x="41.3" y="168.6">CC</text>
</g>
<g font-size="1.4">
<text x="100.4" y="98.2">G000</text>
<text x="188.3" y="98.2">G001</text>
<text x="100.4" y="156.2">G002</text>
<text x="188.3" y="156.2">G003</text>
<text x="100.4" y="214.2">G004</text>
<text x="188.3" y="214.2">G005</text>
</g>
</svg>
